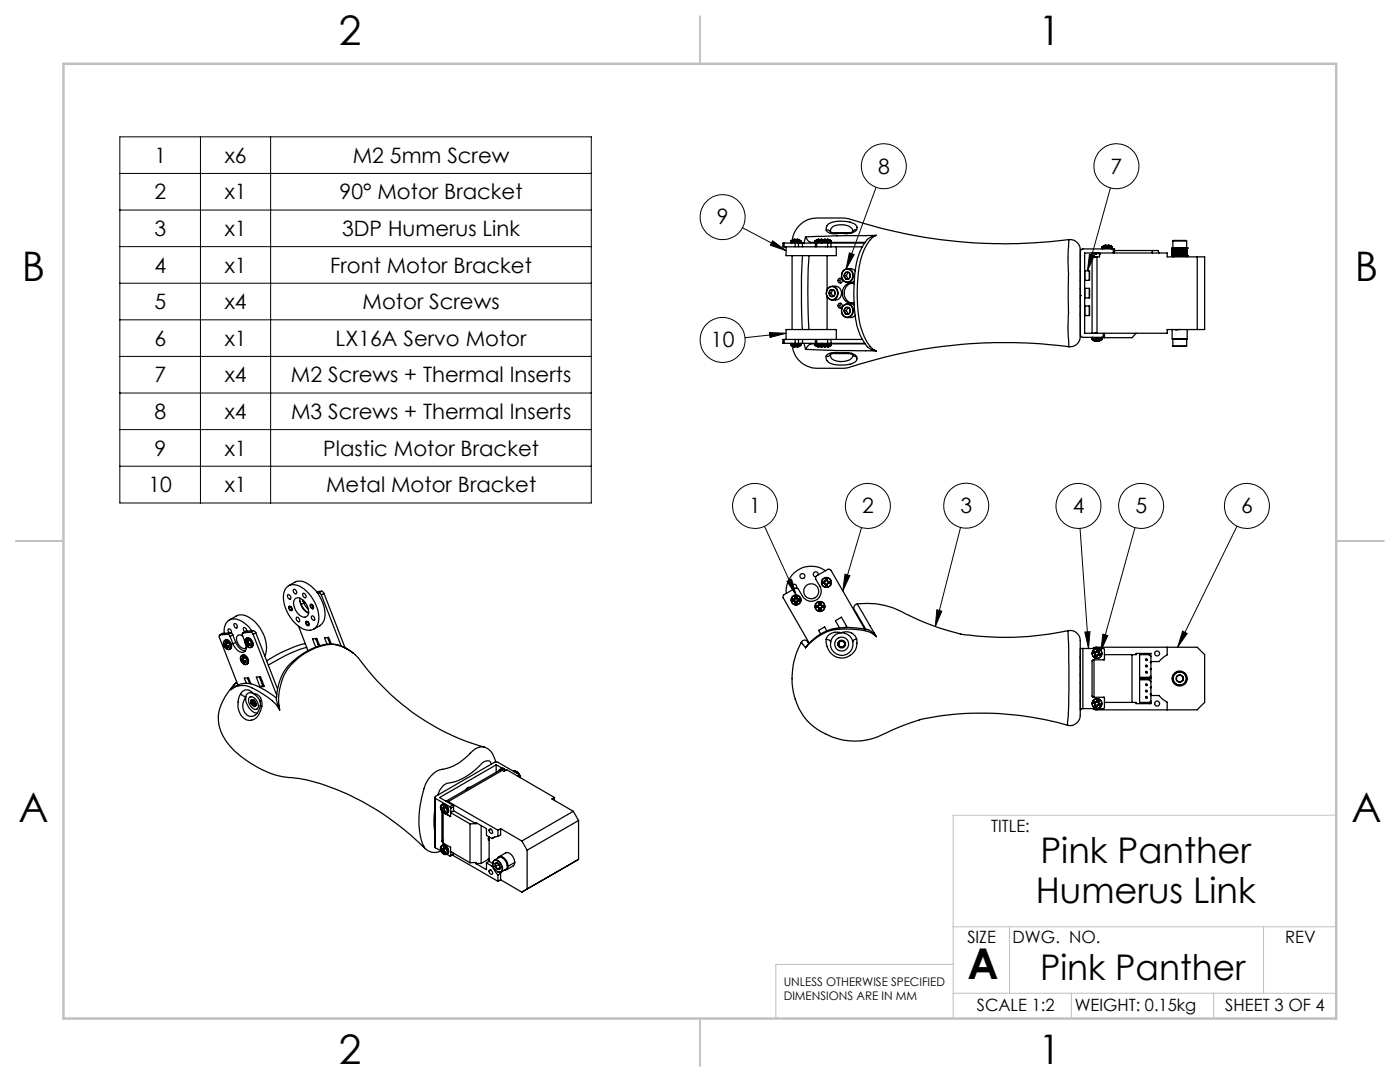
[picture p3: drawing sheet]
<svg xmlns="http://www.w3.org/2000/svg" width="279mm" height="216mm" viewBox="0 0 279 216" stroke-linecap="round" stroke-linejoin="round" font-family="sans-serif">
<g fill="none" stroke="#000" stroke-width=".2">
<path d="M23.9 27.3h94.1v73.1h-94.1zM23.9 34.6h94.1M40 27.3v73.1M54 27.3v73.1M174.8 37.4l-6 16.3M221.6 37.5l-4.6 16.5M23.9 41.9h94.1M23.9 49.2h94.1M23.9 56.5h94.1M148.2 45.4l8.7 4.6M154.2 48l2.7 2-3.2-1.1zM169.5 50.4l1 .4-1.7 2.9z"/>
<path d="M217.4 50.7l1 .3-1.4 3zM23.9 63.8h94.1M23.9 71.1h94.1M23.9 78.4h94.1M153.6 66.4l3.3 .1-3.2 .8zM156.9 66.5l-8.2 .9M23.9 85.7h94.1M23.9 93h94.1M152.6 105l6.3 13.8M157.1 116l.9-.4 .9 3.2zM168.6 114.6l1 .3-1.4 3zM171.9 105.3l-3.7 12.6"/>
<path d="M191.7 105.2l-5 19.8M215.5 105.4l1.7 24M226.5 105.3l-6.8 24.6M246.9 105l-11.9 24.2M187 121.7l1 .3-1.3 3zM216.5 126.1l1-.1-.3 3.4zM220.1 126.5l1 .3-1.4 3.1zM236 125.9l.9 .5-1.9 2.8z"/>
<circle cx="176.4" cy="33.2" r="4.5"/>
<circle cx="222.8" cy="33.2" r="4.5"/>
<circle cx="144.2" cy="43.3" r="4.5"/>
<circle cx="144.2" cy="67.8" r="4.5"/>
<circle cx="150.7" cy="101" r="4.5"/>
<circle cx="173.2" cy="101" r="4.5"/>
<circle cx="192.8" cy="100.9" r="4.5"/>
<circle cx="215.2" cy="101" r="4.5"/>
<circle cx="227.7" cy="101" r="4.5"/>
<circle cx="248.9" cy="101" r="4.5"/>
</g>
<path d="M266.7 162.7h-76.5v40.5M190.2 192.4h-35.4v10.8M190.2 198.2h76.5M190.2 184.9h76.5M201.5 184.9v13.3M213.8 198.2v5M242.2 198.2v5M252.2 184.9v13.3" fill="none" stroke="#c0c0c0" stroke-width=".2"/>
<path d="M139.7 3.2v9.5M3.1 107.9h9.6M266.7 107.9h9.5M139.7 203.2v9.6" fill="none" stroke="#c0c0c0" stroke-width=".25"/>
<path d="M12.7 12.7h254v190.5h-254z" fill="none" stroke="#c0c0c0" stroke-width=".5"/>
<path d="M217.4 50.7l1 .3-1.4 3zM169.5 50.4l1 .4-1.7 2.9zM153.6 66.4l3.3 .1-3.2 .8zM154.2 48l2.7 2-3.2-1.1zM236 125.9l.9 .5-1.9 2.8zM220.1 126.5l1 .3-1.4 3.1zM216.5 126.1l1-.1-.3 3.4zM187 121.7l1 .3-1.3 3zM168.6 114.6l1 .3-1.4 3zM157.1 116l.9-.4 .9 3.2z" fill="#000"/>
<g fill="none" stroke="#000" stroke-width=".25">
<path d="M156.5 48.5h-.3v.7h.3M156.5 49.2h.4M156.5 48.5h2.2M156.5 48.5v.7M156.9 49.2h8.3M156.9 49.2v1.8h10v-1.8M157.9 48.4l.1 .1M157.9 48.4h1.9M157.9 48.2h1.9M157.9 48.2v.2M157.9 48v.2M157.9 48l.3-.1a.28 .28 0 0 1 .5 0l.5-.2 .6 .3"/>
<path d="M157.9 48h1.9M158.1 51v14.8M158.1 47.9a5.1 5.1 0 0 1 6-4.4h.8a15.8 15.8 0 0 1 7.5 1.1 100.5 100.5 0 0 0 41.3 3.2 2.12 2.12 0 0 1 1.9 2.6v16.8M158.7 48.5h.6M158.7 48.5v.7M159.3 48.5h.9M159.3 48.5v.7M159.8 48v.2M159.8 48.4l-.1 .1M159.8 48.2v.2M160.2 51a126.2 126.2 0 0 0-.1 14.8M160.2 48.5h2.5"/>
<path d="M160.2 48.5v.7M160.8 47.3l.4 .7 .5 .4M160.8 47.3l-.3 1.2M161.5 51a118 118 0 0 0-.1 14.8M161.7 48.4v.1M161.7 48.4h.9M162.6 48.4l.2 .1M162.6 48.4h1.3M162.6 48.2h1.3M162.6 48.2v.2M162.7 48l-.1 .2M162.7 48h1.3"/>
<path d="M162.7 48.5h.3M162.7 48.5v.7M162.9 47.9l-.2 .1M162.9 47.9h.1M162.9 47.9l.4-.2 .1 .2h.4l.1-.2 .4 .2M163 48.5v.7M163 48.5h2.2M163.9 48.4l.2 .1M163.9 48.4h2M163.9 48.2h2M163.9 48.2v.2M164 48l-.1 .2"/>
<path d="M164 48h1.9M164.7 47.7l-.7 .3M164.7 47.8l.4 .1 .1-.2 .7 .3M164.7 47.8h.1M164.9 45.9a.9 .9 0 0 1 .9 .4 10.9 10.9 0 0 0 4.3-.1h.2M165.1 51v6.8M165.1 59.2v6.6M165.2 49.2h.6M165.2 48.5h.6M165.2 48.5v.7M165.3 57.5a1.22 1.22 0 0 1 1.6-.1 1.22 1.22 0 0 1 .3 1.6 1.21 1.21 0 0 1-1.7 .7 1.21 1.21 0 0 1-.5-1.7zM165.3 57.5a1.22 1.22 0 0 1 1.7 .2 1.22 1.22 0 0 1-.1 1.7 1.15 1.15 0 0 1-1.6 .1 1.15 1.15 0 0 1-.3-1.5z"/>
<path d="M165.4 58.5l.3 .6M165.4 58.5h.5M165.7 57.9h.7M165.7 57.9l-.3 .6M165.7 59.1l.4 .1 .3-.1M165.7 59.1h.7M165.8 48.5v.7M165.8 49.2h6.3M165.8 48.5h6.8M165.9 48v.2M165.9 58.5l.3 .6M165.9 48.4l-.1 .1"/>
<path d="M165.9 48.4h6.7M165.9 48.2v.2M166.1 57.1a1.44 1.44 0 0 1 1.9 1.4 1.44 1.44 0 0 1-1.9 1.4M166.2 57.9l-.3 .6M166.4 57.9l.3 .6M166.7 58.5l-.3 .6M167.9 55.5l-.3 .5 .3 .4M168.3 54a1.28 1.28 0 0 1 1.7 .1 1.28 1.28 0 0 1 .1 1.7 1.22 1.22 0 0 1-1.6 .4 1.22 1.22 0 0 1-.5-1.7zM168.3 54a1.19 1.19 0 0 1 1.6 .1 1.19 1.19 0 0 1 .1 1.5 1.15 1.15 0 0 1-1.6 .5 1.15 1.15 0 0 1-.3-1.6zM168.5 55l.3 .6M168.5 55h.4M168.8 54.4l.3-.1 .3 .1"/>
<path d="M168.8 54.4l-.3 .6M168.8 55.6h.6M168.8 54.4h.6M168.9 55l.3 .6M169.1 53.6a1.53 1.53 0 0 1 1.6 .5M169.2 54.4l-.3 .6M169.4 46.5h-2.8M169.4 54.4l.3 .6M169.7 55l-.3 .6M170 56.5a2.04 2.04 0 0 0-1.5 2 2.04 2.04 0 0 0 1.5 2M170.2 46.2a1.55 1.55 0 0 0-1.5-1.3 2.68 2.68 0 0 0-2.9 .9v.5M170.5 56.6a1.98 1.98 0 0 0-2.4 1.2 1.98 1.98 0 0 0 1 2.5l.6 .2 .8-.1"/>
<path d="M170.5 56.1l-.6 .3h-.8M171 45.8a3.3 3.3 0 0 1-3.2 .7 2.98 2.98 0 0 1-2.9-.5v-.1M171 45.8v-.4a1.65 1.65 0 0 0-1.4-1.1 5.8 5.8 0 0 0-4.4 .5l-.3 .6v.5M171 45.8l-.5 .1-.3 .3M174.9 47a3.5 3.5 0 0 0-2.9 2.4 19.3 19.3 0 0 0-1.6 9.2 18.3 18.3 0 0 0 1.8 9.2 3.5 3.5 0 0 0 2.7 2.2M174.9 47l-14.1 .3M174.9 47a4.8 4.8 0 0 0-2.4 2.8 25.5 25.5 0 0 0-1.3 12.2 12.4 12.4 0 0 0 2.8 7.5l.9 .5M213.3 47.8l-.2 3.2 .2 3.6-.2 11.4 .2 3.1M215.6 54.1h.1M215.6 55.9h.1M215.6 57.6h.1M215.6 59.4h.1"/>
<path d="M215.6 59h.1M216.5 55.9v.1M216.5 57.5v1.9h.9M216.5 54v2M216.5 57.5h.9M216.5 57.5v.1M216.5 56h.9M216.5 54h.9M216.5 54v.1M217.4 57.5v1.9M217.4 54v2M217.9 51.3v15.2"/>
<path d="M217.9 51.3h1M217.9 50.7h.1M217.9 50.6v.1M217.9 50.6h.6M217.9 51.3h1.1M217.9 50.7v.6M217.9 50.5v.2M218.4 50.5h-1.9v16h2.4M218.5 50.6v.1h.3v-.1M218.5 50.5v.1M218.5 50.5l-.6 .1M218.5 50.5h.3"/>
<path d="M218.7 50.5v.2M218.8 50.6h.6M218.8 50.5v.1M218.8 50.5l.6 .1M218.9 51.3v15.2M218.9 50.5h.5M219.4 50.5v.8h-.5M219.4 50.5h13.5v.8h6M219.4 50.6v.1M219.4 50.7h.1M219.9 49.5l.2 .2M219.9 49.5h2"/>
<path d="M219.9 49.3h2M219.9 49.3v.2M220 49.2l-.1 .1M220 49.2h1.9M220.2 49l-.2 .2M220.2 49h.1M220.2 49l.3-.1 1.1 .1M221.6 49l.3 .2M221.6 49h.1M221.9 49.2v.1M221.9 49.5l-.1 .2M221.9 49.3v.2"/>
<path d="M222.2 49.7h-6.2l-.2 .1-.2 .4 .1 16.8 .3 .3h4.2M222.2 49.7h.2v.8M222.2 49.7v.8M222.4 50h7.5M229.9 50v.5M229.9 50h1.2l.2 .5M233.9 49.5v1.5M233.9 51h.1M233.9 49.5h.1M233.9 49.5h.2M233.9 51h.2M234 49.5v1.5"/>
<path d="M234 51h.1M234 49.5h.1M234 51v.3M234.1 48.1v-.1h2.6l.1 .1M234.1 48.1h2.7M234.1 49.4h2.7M234.1 51h.1M234.1 49.5v1.5M234.1 48.1v1.3M234.1 49.4v.1M234.1 49.5l.1 1.5M234.1 49.5h.1"/>
<path d="M234.2 51h.1M234.2 49.5v1.5M234.2 49.5h.1M234.2 51v.3M234.2 49.5l.1 1.5M234.3 51h.1M234.3 49.5v1.5M234.3 49.5h.1M234.4 51h.1M234.4 49.5v1.5M234.4 49.5h.1M234.5 51h.1"/>
<path d="M234.5 49.5v1.5M234.5 49.5h.1M234.6 49.5v1.5h.1M234.6 49.5h.1M234.7 49.5v1.5M234.7 49.5h.1M234.7 51h.1M234.8 51h.1M234.8 49.5v1.5M234.8 49.5h.1M234.9 51h.1M234.9 49.5v1.5"/>
<path d="M234.9 49.5h.1M235 51h.1M235 49.5v1.5M235 49.5h.1M235 51h.2M235.1 51h.1M235.1 49.5v1.5M235.1 49.5h.1M235.2 51h.1M235.2 49.5h.1M235.2 49.5v1.5M235.3 49.5h.1"/>
<path d="M235.3 51h.1M235.3 49.5v1.5M235.4 51h.1M235.4 49.5v1.5M235.4 49.5h.1M235.5 51h.1M235.5 49.5v1.5M235.5 49.5h.1M235.6 51h.1M235.6 49.5v1.5M235.6 49.5h.1M235.7 51h-.1"/>
<path d="M235.7 51h.1M235.7 49.5v1.5M235.7 49.5h.1M235.8 51h.2M235.8 49.5v1.5M235.8 49.5h.2M235.9 49.5h.1M236 51h.1M236 49.5v1.5M236 49.5h.1M236 51h.2M236 49.5h.2"/>
<path d="M236.1 49.5h.1M236.2 51h.1M236.2 49.5v1.5M236.2 49.5h.1M236.2 51h.2M236.3 49.5v1.5M236.3 49.5h.1M236.4 49.5v1.5M236.4 51h.1M236.4 49.5h.1M236.5 51h.1M236.5 49.5v1.5"/>
<path d="M236.5 49.5h.1M236.6 51h.1M236.6 49.5v1.5M236.6 49.5h.1M236.7 51h.1M236.7 49.5v1.5M236.7 49.5h.1M236.7 49.5h.2M236.8 49.5v1.5M236.8 51h.1M236.8 48.1v1.3M236.8 51v.3"/>
<path d="M236.8 49.4l-.1 .1M236.9 51h.1M236.9 49.5v1.5M236.9 49.5h.1M238.9 51.3v14.5M238.9 51.3h1.5v14.5h-1.5M156.5 67.7h-.3v.8h.3M156.5 68.5h2.2M156.5 67.7h.4M156.5 67.7v.8M156.9 67.7h8.3M156.9 67.7v-1.9h10v1.9"/>
<path d="M157.9 68.8v.1M157.9 68.7h1.9M157.9 68.8h1.9M157.9 68.7v.1M157.9 68.9l.6 .4 .2-.2 .5 .2 .6-.4M157.9 68.9h1.9M158 68.5l-.1 .2M158.7 68.5h.6M158.7 67.7v.8M159.3 68.5h.9M159.3 67.7v.8M159.7 68.5l.1 .2"/>
<path d="M159.8 68.8v.1M159.8 68.7v.1M160.2 68.5h2.5M160.2 67.7v.8M160.5 68.5l.3 1.2M160.8 69.7l6.2 .3h7.9M161.7 68.6l-.5 .4-.4 .7M161.7 68.6h.9M161.7 68.5v.1M162.6 68.8l.1 .1M162.6 68.7h1.3M162.6 68.8h1.3"/>
<path d="M162.6 68.7v.1M162.7 68.9l.2 .2M162.7 68.9h1.3M162.7 68.5h.3M162.7 67.7v.8M162.8 68.5l-.2 .2M162.9 69.1l.4 .2 .1-.2h.4v.2l.5-.2M162.9 69.1h.1M163 67.7v.8M163 68.5h2.2M163.9 68.8l.1 .1M163.9 68.7h2"/>
<path d="M163.9 68.8h2M163.9 68.7v.1M164 68.9l.6 .4 .1-.2 .6 .2 .6-.4M164 68.9h1.9M164.1 68.5l-.2 .2M164.9 71.1a1.37 1.37 0 0 0 1.3 1.6 5.6 5.6 0 0 0 4.7-.7l.1-.8M164.9 71.1v-.2a3.3 3.3 0 0 1 2.9-.5l.1 .1a3.1 3.1 0 0 1 3.1 .7M165.2 68.5h.6M165.2 67.7h.6M165.2 67.7v.8M165.7 70.7l-.3 .4h-.5M165.8 70.7a1.13 1.13 0 0 0 1.2 1.3 3.1 3.1 0 0 0 3.1-.7l.2-.5a7.9 7.9 0 0 0-4.3-.2l-.3 .1"/>
<path d="M165.8 68.5l.1 .2M165.8 67.7v.8M165.8 68.5h6.8M165.8 67.7h6.3M165.9 68.8v.1M165.9 68.6h6.7M165.9 68.7v.1M166.6 70.5l2.8 .1M167.9 60.5l-.3 .5 .3 .5M168.3 61a1.23 1.23 0 0 1 1.6-.1 1.23 1.23 0 0 1 .3 1.6 1.18 1.18 0 0 1-1.5 .8 1.18 1.18 0 0 1-.7-1.5zM168.3 61a1.2 1.2 0 0 1 1.6 .1 1.2 1.2 0 0 1 .1 1.6 1.15 1.15 0 0 1-1.6 .4 1.15 1.15 0 0 1-.3-1.6zM168.5 62v.4l.3 .2"/>
<path d="M168.5 62l.3 .6M168.5 62h.4M168.8 61.4l.2-.1 .4 .1M168.8 61.4l-.3 .2v.4M168.8 62.6l.2 .1 .4-.1M168.8 61.4h.6M168.8 62.6h.6M168.8 61.4l-.3 .6M168.9 62l.3 .6M169.1 60.6h.9l.5 .3M169.2 61.4l-.3 .6M169.4 61.4l.3 .6"/>
<path d="M169.7 62l-.3 .6M170.2 70.8l.3 .3 .5 .1M170.7 62.9l-.6 .4-1 .1M215.6 67.2a2.01 2.01 0 0 1-2.3 2 99.5 99.5 0 0 0-44.1 4.2l-4.5 .1a7.5 7.5 0 0 1-4.5-.9 4.9 4.9 0 0 1-2.1-3.6M215.6 61.1h.1M215.6 62.9h.1M216.5 62.9v.1M216.5 61.1v1.9M216.5 63h.9M216.5 61.1h.9M216.5 61.1h.1M217.4 61.1v1.9"/>
<path d="M217.9 67.7l.1 .1M217.9 67.5h2M217.9 67.7h2M217.9 67.5v.2M218 67.8l.4 .2M218 67.8h1.9M218.1 67.3l-.2 .2M218.3 66.5h.6M218.5 68.1l-.3-.2 .5 .2M218.5 68.1h.1M218.5 68v.1M218.5 66.5h.1"/>
<path d="M218.7 68.1l.7-.2-.1 .2M218.9 68l.1 .1M219 68.1h.1M219 68v.1M219.1 67.9v.2M219.2 68.1h-.1M219.2 68.1h.1M219.2 67.9l.1 .2M219.3 68.1h.1M219.8 67.3l.1 .2M219.9 67.8l-.6 .3M219.9 67.4h.5"/>
<path d="M219.9 67.7v.1M219.9 67.5v.2M220.2 67.3h.2M220.2 66.5v.8M220.4 66.5v.9M226.7 66.5l-.8 .9h-5.5M233.9 65.8v1.8h3v-1.8M234.1 67.7h2.7M234.1 69h2.7M234.1 67.7v1.3M234.1 67.6v.1M234.8 65.8h-.1h.7"/>
<path d="M236.7 67.6l.1 .1M236.8 67.7v1.3M238.9 65.8h-6v.7h-14M57.2 117.3a2.54 2.54 0 0 1 3.5 .2 7.5 7.5 0 0 1 2.8 6.6 2.03 2.03 0 0 1-3.2 1.3 7.5 7.5 0 0 1-3.6-7.1zM57.4 118.7a.51 .51 0 0 1 .6 .3 .51 .51 0 0 1-.1 .6l-.4-.3zM57.6 116.9l1.2-.7a2.79 2.79 0 0 1 3.1 .6 7.5 7.5 0 0 1 2.9 6.6l-.3 .7a3.9 3.9 0 0 1-1.9 1.5M58.6 117.7a.52 .52 0 0 1 .5 .2 .52 .52 0 0 1 0 .6l-.5-.4zM58.8 119.5a1.34 1.34 0 0 1 2 .6 2.35 2.35 0 0 1 .4 2.9 1.46 1.46 0 0 1-1.9-.8 2.55 2.55 0 0 1-.5-2.7zM59.9 119.3a3.1 3.1 0 0 0 1.7 3M59.9 119.9l.2 .7M60.4 119.7l.2 .6M60.4 118.5a.49 .49 0 0 1 .6 .2 .49 .49 0 0 1-.1 .6l-.4-.2z"/>
<path d="M60.5 119.8l.2 .7M60.5 119.9l.2 .5M63.6 118.3l.3 .1 .2 .3M63.6 118.3h-.2M64.1 118.7l4 10.2M64.2 118l.5 .4M64.2 118l-.6 .3M64.2 118l-1 .1M64.7 118.4l-.6 .3M64.7 118.4l4.2 10.9M158.2 119.6v.3M158.2 119.9h.3"/>
<path d="M158.2 119.6h.1M158.3 119.6v.3M158.3 119.9h.2M158.3 119.9h-.1M158.3 119.6h.2M158.5 119.9l.1 .1M158.5 119.5l-.3 .1M158.5 119.5v.1M158.5 119.9h.1M158.6 120l.1 .1M158.6 119.5h-.1M158.6 119.5h.1"/>
<path d="M158.6 119.9v.1M158.6 119.9l.1 .2M158.6 119.5l-.1 .1M158.7 119.3l-.1 .2M158.7 119.1h.3M158.7 119.1v.2M158.7 119.3v.1M158.7 119.1v.1M158.7 119.2h.3M158.7 119.4l-.1 .1M158.7 119.2v.2M159 117.3a.51 .51 0 0 0-.2-.7 .51 .51 0 0 0-.7 .3 .51 .51 0 0 0 .3 .6"/>
<path d="M159 119.4l.1 .1M159 119.2v.2M159 119.1l.1 .2M159 119.1v.1M159.1 119.3v.2M159.1 119.9v.1M159.1 119.9l-.1 .2M159.1 119.5l.1 .1M159.1 119.3l-.1 .1M159.1 120v.1M159.1 119.5h.1M159.2 119.9h-.1"/>
<path d="M159.2 119.9h.1M159.2 119.9h.2M159.2 119.6h.2M159.2 119.9l-.1 .1M159.2 119.9h.3M159.2 119.5l.3 .1M159.2 119.5v.1M159.4 119.6v.3M159.4 119.9h.1M159.5 119.6v.3M159.5 119.6h-.1M163.3 114.7a.49 .49 0 0 0-.5-.6 .49 .49 0 0 0-.5 .5 .49 .49 0 0 0 .5 .5"/>
<path d="M164.3 116h.2M164.3 116v.4M164.3 116.4h.2M164.3 116l.1 .1M164.4 116.1v.3M164.4 116.4h.2M164.4 116.4h-.1M164.4 116.1h.2M164.5 116.4l.2 .1M164.5 116l.1 .1M164.6 116.4h-.1M164.6 116.4h.1"/>
<path d="M164.7 116h-.2M164.7 116.5v.1M164.7 116h.1M164.7 115.9v.1M164.7 116.6v.3M164.7 116.6h.1M164.7 116.4v.1M164.7 116.4l.1 .2M164.7 115.9h.1M164.7 116l-.1 .1M164.7 113.9a5 5 0 0 0-5.3-.2 5 5 0 0 0-2.5 4.7M164.7 116.9h.4"/>
<path d="M164.7 115.5h.4M164.7 115.5v.4M164.7 115.5l.1 .2M164.8 116.8h.3M164.8 115.7h.3M164.8 115.9l-.1 .1M164.8 115.7v.2M164.8 116.6v.2M164.8 116.8l-.1 .1M165.1 115.7v.2M165.1 116.6v.2M165.1 116.6h.1"/>
<path d="M165.1 115.9v.1M165.1 115.9h.1M165.1 116.8v.1M165.1 116.6v.3M165.1 115.9l.1 .1M165.1 115.5v.4M165.1 115.5v.2M165.1 116.4v.2M165.1 116.4l.1 .1M165.1 116l.2 .1M165.2 116.5l-.1 .1M165.2 116h.1"/>
<path d="M165.2 116h-.1M165.3 116.4h-.2M165.3 116.4h.1M165.3 116.4h.2M165.3 116.1h.2M165.3 116.4l-.1 .1M165.3 116.4h.3M165.3 116h.3M165.3 116v.1M165.5 116.1v.3M165.5 116.4h.1M165.6 116v.4"/>
<path d="M165.6 116l-.1 .1M43.9 126.7l-.2 .4 3.8 9.6M44.5 126.4l-.6 .3M44.7 128.7l.1 .2M44.8 127.9a1.05 1.05 0 0 1 .9 .6 1.05 1.05 0 0 1 0 1.1 1.11 1.11 0 0 1-.9-1.7zM44.8 128.9l.1 .1M44.8 127.8h.1M44.9 127.8l-.3 .3M44.9 128.6l-.2-.2v.3M44.9 129v.1M44.9 127.8a1.25 1.25 0 0 1 1.1 1.6l-.2 .1M44.9 128.5v.1"/>
<path d="M44.9 129.1l.1 .2M45 127.7h.1M45 127.7a1.15 1.15 0 0 1 1 1.8M45 127.7l-.2 .1M45 127.7a1.08 1.08 0 0 1 1 .6 1.08 1.08 0 0 1 0 1.2M45.1 128.4v.1M45.1 128.5l.1 .1-.4 .3M45.1 128.5l-.4 .2M45.2 129.2l.1 .2-.3-.1M45.2 129.2h.1M45.2 128.8l.4 .1M45.2 128.8l-.3 .2"/>
<path d="M45.3 128.3l-.1 .5M45.3 128.3a.2 .2 0 0 0-.3-.1 .2 .2 0 0 0-.1 .3M45.3 128.3l-.4 .2M45.3 128.4l-.4 .2M45.4 128.9l-.5 .2M45.4 129h.1M45.4 128.9v.1M45.4 129l-.4 .3M45.4 126.6h.2l.3 .4M45.4 126.6l-1.5 .1M45.5 128.9l-.3 .3M45.6 128.9a.18 .18 0 0 1 0 .3 .18 .18 0 0 1-.3 0"/>
<path d="M45.6 128.9l-.3 .3M45.8 126.3l-.3-.5v-.2a.54 .54 0 0 1 .6 .1 .54 .54 0 0 1 .1 .6M45.8 123.7l1.4-.8a2.79 2.79 0 0 1 3.1 .7 7.1 7.1 0 0 1 2.7 7l-.2 .3M45.8 129.5l-.3 .1M45.9 127l.6 1.5M46 126.3l.2 .1 .3 .3M46 129.5h-.2M46 126.3l-1.5 .1M46 126.3l-.6 .3M46.1 137.6a4.6 4.6 0 0 1 5.6-.5l3.5 2.2M46.1 137.6a3.7 3.7 0 0 1 4.2-.3l2.2 1.2 1.9 1.3 .7 .8 .7 1.1M46.5 126.7l-.6 .3"/>
<path d="M46.5 126.7l.5 1.5M46.5 128.5a2.37 2.37 0 0 0 2 1.7l.5-.4 .1-1.2M46.7 124.5a.49 .49 0 0 1 .6 .2 .49 .49 0 0 1-.1 .6l-.4-.2zM47 128.2a2.54 2.54 0 0 0 2 1.7M47 128.2l-.5 .3M47.1 136.3a11.4 11.4 0 0 0-3.5 7 10.5 10.5 0 0 0 4.9 8 16.9 16.9 0 0 0 9.5 3.9 41.6 41.6 0 0 1 16.2 5.8 55.6 55.6 0 0 1 10.6 8.3M47.2 136.1l-1.1 1.5M48 138.5a3.7 3.7 0 0 0 1.4 5.2 2.2 2.2 0 0 0 2.6-1.9l.2-.9M48 138.5a1.44 1.44 0 0 1 2.6-.1 1.98 1.98 0 0 1 1.6 2.5M48 138.5l1 .6M48 131a.99 .99 0 0 1 1.3 1.2 .5 .5 0 0 1-.5 .4 .5 .5 0 0 1-.5-.4l-.3-.7zM48 131.7l.2 .2"/>
<path d="M48.2 131.9l.1 .1M48.2 130.8h.1M48.2 130.8a1.25 1.25 0 0 1 1.2 1.6l-.2 .1M48.3 130.8l-.3 .3M48.3 131.6l-.3-.2v.3M48.3 132v.1M48.3 131.5v.1M48.3 132.1l.1 .2M48.4 130.7a1.09 1.09 0 0 1 1 .6 1.09 1.09 0 0 1 0 1.2M48.4 130.7h.1M48.4 130.7a1.15 1.15 0 0 1 1 1.8M48.4 130.7l-.2 .1"/>
<path d="M48.4 127a.71 .71 0 0 0-.9-.2 .71 .71 0 0 0-.3 .8 1.76 1.76 0 0 0 1.8 1.8l.1-.1M48.5 131.4v.1M48.5 131.5l.1 .1-.4 .3M48.5 131.5l-.5 .2M48.5 126.3l-.2 .1v.3l.6 1.4M48.6 132.2v.2l-.2-.1M48.6 132.2h.1M48.6 131.8l.4 .1M48.6 131.8l-.3 .2M48.6 131.3v.5M48.6 131.3a.2 .2 0 0 0-.2-.1 .2 .2 0 0 0-.1 .3M48.6 131.3l-.3 .2"/>
<path d="M48.6 131.4l-.3 .2M48.8 131.9l-.5 .2M48.8 131.9v.1M48.8 132l-.4 .3M48.9 131.9l-.3 .3M49 127.6a.99 .99 0 0 1 1.2 1.2 .6 .6 0 0 1-.6 .4 .6 .6 0 0 1-.5-.6l-.2-.5zM49 128.3l.1 .2M49 131.9a.18 .18 0 0 1 0 .3 .18 .18 0 0 1-.3 0M49 131.9l-.3 .3M49 139.1a3.1 3.1 0 0 0 2.3 3.2M49 126l-.6 .3M49 126l-.5 .3"/>
<path d="M49.1 128.5v.1M49.1 127.4l-.2 .3M49.1 128.2l-.1-.2v.3M49.1 128.6l.1 .1M49.1 127.4h.1M49.1 127.4a1.18 1.18 0 0 1 1 1.8M49.2 136.3l-.4-1h.8l.5 1.2M49.2 132.5l-.3 .1M49.2 128.1l-.1 .1M49.2 128.7l.1 .2M49.2 128.1a.2 .2 0 0 1 .2-.2 .2 .2 0 0 1 .2 .1 .2 .2 0 0 1-.1 .2v.2M49.2 126a.54 .54 0 0 0-.6-.7l-.1 .3 .4 .4"/>
<path d="M49.3 127.4a1.11 1.11 0 0 1 1 .5 1.11 1.11 0 0 1 0 1.2M49.3 127.4h.1M49.3 127.4a1.16 1.16 0 0 1 1 1.7M49.3 127.4h-.2M49.4 132.5h-.2M49.4 138.4a1.51 1.51 0 0 1 2 .7 2.44 2.44 0 0 1-1.1 3.8h-.2a2.11 2.11 0 0 1-1.5-3.1zM49.4 128.1h.1M49.4 128.1l.1 .1-.4 .3M49.4 128.1l-.4 .2M49.4 135.3l.4 1.1M49.5 128.8l.1 .2-.3-.1M49.5 128.8h.1"/>
<path d="M49.5 128.4l.4 .2M49.5 128.4l-.4 .2M49.5 127.9l-.3 .2M49.5 128l-.4 .2M49.6 128.5l-.4 .2M49.6 135.4l-.1 .1M49.7 128.6h.1M49.7 128.5v.1M49.7 128.6l-.4 .3M49.8 139.1a1.62 1.62 0 0 1 1.8 1.8 .67 .67 0 0 1-.5 .7 .67 .67 0 0 1-.8-.4 1.65 1.65 0 0 1-.5-2.1zM49.8 128.5l-.3 .3M49.9 128.6a.2 .2 0 0 1 0 .3 .2 .2 0 0 1-.3-.1"/>
<path d="M49.9 139.1h.1M49.9 128.6l-.3 .2M50 126.2l.3 .1 .2 .3M50 126.2l-1.5 .1M50.1 139.8v.5M50.1 129.2h-.3M50.1 139.7a.81 .81 0 0 1 .9 .4 .81 .81 0 0 1-.1 .9 .97 .97 0 0 1-.8-1.3zM50.2 139.7l-.1 .6M50.2 139.6l-.1 .2M50.3 125.9a4.8 4.8 0 0 0-3.8-2.4 2.26 2.26 0 0 0-1.8 2.9M50.3 129.1l-.2 .1M50.5 139.7v.4a.58 .58 0 0 0 .6 .6 .65 .65 0 0 1-.5-1z"/>
<path d="M50.5 126.6l4.7 12.1M50.6 139.7l-.4 .1-.1 .5M50.6 139.7h-.1a.61 .61 0 0 0-.3 .6 .61 .61 0 0 0 .5 .5h.3l.1-.2M50.6 125.8l.2 .1 .2 .4M50.6 139.7h.1M50.6 125.8l-.6 .4M50.6 125.8l-1.6 .2M50.6 139.7l.2 .6 .3 .3M50.6 139.7l-.3-.1-.2 .2M50.7 139.7l.1 .5 .3 .4M50.8 139.8l.3 .6M50.8 139.8v.1"/>
<path d="M51 126.3l-.5 .3M51 126.3l4.4 11.2M51.2 135.1l.8-.1 .7 2-.8 .1zM51.8 135.1l.6 1.7M51.8 139.8l.1 .1M52.4 136.8l-.5 .3M52.6 136.7l-.2 .1M55.1 139.5l.7 2.2M57.6 121a.49 .49 0 0 1 .6 .3 .49 .49 0 0 1-.1 .5l-.4-.2zM57.8 121l-.1 .2M57.9 121.1l.3 .2v.3M57.9 121.1h.2"/>
<path d="M57.9 121.1a.32 .32 0 0 0-.1 .4 .32 .32 0 0 0 .4 .1l-.1-.4M57.9 121.1l.2 .1M58.1 121.2a.29 .29 0 0 1 .2 .3 .29 .29 0 0 1-.3 .2M58.1 121.7l.1 .1M59.2 123.2a.56 .56 0 0 1 .4 .9 .59 .59 0 0 1-.4-.9zM59.6 125l1.9 4.8M60.1 120.6l.6 1 .9 .7M60.6 120.3l1 1.3M60.6 120.3l-.5 .3M60.9 128.4a25.4 25.4 0 0 0-7.7 3.5M61 124a.44 .44 0 0 1 .6 .3 .44 .44 0 0 1-.2 .5l-.4-.3zM61.2 124l-.1 .2"/>
<path d="M61.2 129.2l-3.3 1.2-4.3 2.3M61.2 124.1l.4 .2v.3M61.2 124.1h.3M61.2 124.1a.32 .32 0 0 0-.1 .4 .32 .32 0 0 0 .5 .1l-.1-.4M61.2 124.1l.3 .1M61.5 124.7l.1 .1M61.5 124.2a.29 .29 0 0 1 .2 .3 .29 .29 0 0 1-.3 .2h-.1M61.9 120.6a.5 .5 0 0 1 .6 .3 .5 .5 0 0 1-.1 .6l-.5-.4zM62.1 120.6l-.1 .3M62.1 120.7l.3 .1 .1 .4M62.1 120.7h.3M62.1 120.7a.33 .33 0 0 0 0 .4 .33 .33 0 0 0 .4 .1l-.2-.4"/>
<path d="M62.1 120.7l.2 .1M62.2 123a.48 .48 0 0 1 .5 .2 .48 .48 0 0 1 0 .6l-.5-.4zM62.3 120.8a.28 .28 0 0 1 .3 .3 .28 .28 0 0 1-.3 .3l-.1-.1M62.4 121.4h.1M63 127.4l.6 1.5M63.3 127.7h-.2M63.7 128.6h-.2M63.8 128.9l-.6-1.5-.8 .1 .6 1.6M65.4 127.2l.5 1.3M65.5 127.6l.3 .1M66.1 128.5l-.5-1.3-.8 .1 .5 1.3M68.8 129.2l.6 .3"/>
<path d="M70.5 130.3a7.1 7.1 0 0 0-8.3-.8 11 11 0 0 0-6.6 7l-.4 3M158.7 120.1v.3M158.7 120.4h.3M158.7 120.1h.1M158.7 139.5a10.9 10.9 0 0 0 6.2 7 12.9 12.9 0 0 0 12.6-.6l2.5-1 4.1-1.4a59.2 59.2 0 0 1 28.9 1.2M158.7 120.3h.3M158.7 120.1v.2M158.7 120.3v.1M159 120.1h.1M159 120.3v.1M159 120.1v.2M159.1 120.1l-.1 .3"/>
<path d="M159.9 128.1a14.6 14.6 0 0 0-1.4 10.5l.2 1M159.9 128.1v.2M159.9 128.1a.76 .76 0 0 1 1.4 0l.1 .3M159.9 128.1l.9 1.2M162.9 120.8h.4M162.9 120.8v.4M162.9 121.2h.4M162.9 120.8l.2 .1M163.1 120.9v.2M163.1 121.1h.2M163.1 121.1l-.2 .1M163.1 120.9h.2"/>
<path d="M163.3 121.2h.1M163.3 120.8v.1M163.3 121.1v.1M163.3 121.1l.1 .1M163.4 120.8h-.1M163.4 121.2v.2M163.4 120.8h.1M163.4 120.6v.2M163.4 121.4v.3M163.4 121.7h.4M163.4 120.3h.4M163.4 120.3v.3"/>
<path d="M163.4 121.2h.1M163.4 121.2l.1 .2M163.4 120.8l-.1 .1M163.4 120.6h.1M163.4 120.3l.1 .2M163.5 121.6h.3M163.5 120.5h.3M163.5 121.4h-.1M163.5 120.6l-.1 .2M163.5 120.5v.1M163.5 121.4v.2M163.5 121.6l-.1 .1"/>
<path d="M163.8 121.4h.1M163.8 120.6v.2M163.8 120.6h.1M163.8 121.6v.1M163.8 120.5v.1M163.8 121.4v.2M163.8 121.4v.3M163.8 120.6l.1 .2M163.8 120.3v.3M163.8 121.2h.1M163.8 121.2v.2M163.8 120.8l.2 .1"/>
<path d="M163.8 120.3v.2M163.9 121.2l-.1 .2M163.9 120.8h.1M163.9 120.8h-.1M164 121.2h-.1M164 120.8h.3M164 121.1l-.2 .1M164 120.8v.1M164 121.1v.1M164 121.1h.2M164 120.9h.2M164.2 120.9v.2"/>
<path d="M164.2 121.1l.1 .1M164.3 121.2h-.3M164.3 120.8v.4M164.3 120.8l-.1 .1M164.9 127.6a.78 .78 0 0 1 .9 .5M165 125.9l-.4-.8-1.2 .7 .4 .7M167.3 128.4l-.1 .1M167.5 128a.69 .69 0 0 1 1 0 .69 .69 0 0 1 0 .9 .69 .69 0 0 1-1 0l-.1-.6 .3-.3-.4 .4v.5a.73 .73 0 0 1 .2-.9zM167.7 128a.59 .59 0 0 1 .9 .4 .59 .59 0 0 1-.7 .7 .59 .59 0 0 1-.4-.8M168.6 125.2l.4-.2-1.1-1.8-1.2 .7 .8 1.4M170.2 128a2.25 2.25 0 0 1-2.2 2.8 2.25 2.25 0 0 1-2.2-2.7M170.2 128a2.25 2.25 0 0 0-2.3-1.7 2.25 2.25 0 0 0-2.1 1.8"/>
<path d="M171 127.5a3.1 3.1 0 0 1-2.5 3.8 3.1 3.1 0 0 1-3.6-2.7v-1M171 127.5a2.52 2.52 0 0 0-3.3-1.3 2.15 2.15 0 0 0-2.8 1.4M171 127.5a.73 .73 0 0 0-.8 .5M171.1 120.5a16.3 16.3 0 0 1 10.5 2.4 49 49 0 0 0 10.6 3.7 61.2 61.2 0 0 0 21-.8M171.1 120.5a.78 .78 0 0 0-.7 .6 .78 .78 0 0 0 .2 .8l2.2 3.6M171.1 120.5l3.8 6.5M172.6 125.5l-6.8-11.7-.3-.2h-.3l-2.3 1.3-.2 .4 .1 .3a3.7 3.7 0 0 1 1.1 2.4 2.01 2.01 0 0 1-1.5 1.9 2.01 2.01 0 0 1-2.2-.9l-.9-1.4a.46 .46 0 0 0-.6-.2l-2.2 1.2-.3 .5 5.3 9.2M174.9 127a3.4 3.4 0 0 0-3.3-1.6 11.1 11.1 0 0 0-8.5 1.5l-1.2 1.1-1.1 1.3M174.9 127h-.1a4.8 4.8 0 0 0-3.4-1.3 13 13 0 0 0-6.3 .3 11.3 11.3 0 0 0-4.3 3.3M213.2 125.8a2.16 2.16 0 0 1 2.4 2.8v14.1M213.2 125.8l-.1 .3a166.9 166.9 0 0 1-.1 18.6M215.6 131.4h.1"/>
<path d="M215.6 134.5h.1M215.6 136.3h.1M215.6 138h.1M215.6 139.8h.1M215.6 131h.1M215.6 132.8h.1M216.1 129.4h-.5v12h.5M216.1 129.4h4.2l.1 .1v1.1M216.1 129.4v12M218.2 130.3l.3 .1M218.2 130.3h.2M218.3 131.7l-.4 .1v7.2l.4 .1"/>
<path d="M218.3 131.7v7.4M218.3 139.1h2.1v1.1M218.4 139.9l.3 .2M218.4 139.9l-.2 .4M218.4 130l.3 .1M218.4 130l-.2 .3M218.4 139.9l.1 .2M218.4 130l.1 .1M218.4 130.3l.1 .1M218.5 130.1l-.1 .2M218.5 130.1h.2M218.5 130.4l.1 .1"/>
<path d="M218.5 131l.3 .1M218.5 130.4h.1M218.5 130.4l.2 .1M218.6 130.8l.3 .2M218.6 130.8l-.1 .2M218.6 130.5v.2M218.6 130.7l-.1 .3M218.6 130.7h.1M218.7 130.1h.1M218.7 130.5v.2M218.7 130.5h-.1M218.7 130.7l-.1 .1"/>
<path d="M218.8 129.2h-.4l-.3 .2M218.8 130.1h.1M218.9 131l-.1 .1M218.9 140l-.1 .1M218.9 130l-.1 .1M218.9 140h.1M218.9 130h.1M218.9 130.8h.1M218.9 130.8v.2M219 130.8l-.2 .3M219 139.7l.4 .1M219 139.7l-.1 .3"/>
<path d="M219 139.8l.3 .1M219 129.7l.4 .1M219 129.7l-.1 .3M219 129.8l.3 .1M219 129.7v.1M219 139.7v.1M219 139.8l-.1 .2M219 129.8l-.1 .2M219 130.7l-.1 .1M219 130.7h.2M219 130.7h.1M219.1 130.7l-.1 .1"/>
<path d="M219.1 130.7h.1M219.2 130.1v.2M219.2 130.1h.1M219.2 130.3l.1 .1M219.2 130.7l.3 .1M219.2 130.7h.1M219.2 130.7h.2M219.3 130.2l.1 .2M219.3 130.1v.1M219.3 130.2l-.1 .1M219.3 139.9l-.1 .2M219.3 129.9l-.1 .2"/>
<path d="M219.3 130.4l.2 .1M219.4 139.8l-.1 .3M219.4 130.4l.2 .1M219.4 129.8l-.1 .3M219.4 139.8l-.1 .1M219.4 130.4h-.1M219.4 129.8l-.1 .1M219.4 130.7l.1 .1M219.5 130.5l-.1 .2M219.5 130.5h.1M219.6 130.5l-.1 .3M220.2 139.1l.2 .3"/>
<path d="M220.4 131.4l-.2 .3M220.4 130.6v1.1h-2.1M220.4 130.6h5.5M225.9 130.6v9.6M225.9 130.6h.8v-.2h3v1.6M227.4 130.6h1.9l.4 .4M227.4 130.4v10M227.4 135.6h1.9l.4 .4M229.7 134.9l-.3 .2h-2M229.7 133.4l-.1 .1 .1 .1M229.7 132l-.1 .2 .1 .1M229.7 135.1l-.3 .3h-2h2.3"/>
<path d="M229.7 138.8v1.6h-3v-.2h-.8M229.7 138.8h1.6l1.6 1.3v1.5M229.7 132v6.8M229.7 139.9l-.3 .3h-2M229.7 138.4l-.1 .1 .1 .1M229.7 137l-.1 .2 .1 .1M232.9 129.2h-14l-.6 .2M232.9 129.2v1.5l-.9 .6-.7 .7h-1.6M232.9 129.2h6l1.5 1.4v9.6l-1.5 1.4h-6M234.8 135.7l.6 .4M234.8 135.7l.3 .3 .3 .1M234.8 135l-.1 .3 .1 .4"/>
<path d="M234.8 135v.7M235.4 134.7l.4 .1 .2 .2M235.4 134.7l.6 .3M235.4 134.7l-.3 .1-.3 .2M235.4 134.7l-.6 .3M236 135.7l-.6 .4M236 135.7l-.2 .3-.4 .1M236 135l.1 .3-.1 .4M236 135v.7M51.3 141.5h.1M52 140.8l.2 .1M55.8 141.7a10.7 10.7 0 0 1 6.2-12 7 7 0 0 1 7.7 .1 11.7 11.7 0 0 1 3.5 3.7 45.8 45.8 0 0 0 23.4 15.5"/>
<path d="M86.7 159.1v9.8l.2 .3M86.9 159.3l2.9 1.7M86.9 159.3v9.9M89 159.9h.5M89.5 159.9l9.9 5.8M93.4 157.2l-.4 .4M93.4 157.2h.1M93.8 157.1l-.4 .1-.4 .4M98.1 152.5l-.1-.1a.66 .66 0 0 0-.6-.6 2.48 2.48 0 0 0-1.9 1.2 10.9 10.9 0 0 1-6.4 3.3l-.9 .8-.5 .6-.3 .9M99 152a3.8 3.8 0 0 0-2.4-2.9 2.86 2.86 0 0 0-2.8 1.2 9.9 9.9 0 0 1-6.1 3.3 5.7 5.7 0 0 0-3.1 3.8 18.3 18.3 0 0 0-.3 10.8l.5 1.1M99 152.6l1.2 .7M99 152.6l-11.3 6.5 2.6 1.6"/>
<path d="M99 152.6v1.5M100.2 153.7l-.3-.2-.3 .3M100.3 153.7l.3 .2 .5-.3 9.6 5.5M100.3 153.7l-10.8 6.2M100.3 153.7h-.5l-10.8 6.2M100.4 153.3h-.2l-.5 .3M100.4 153.3l-.1 .1 .2 .1M100.4 153.3l.1 .2M100.5 153.5l.4 .2M100.5 153.5h.1M100.8 153.6l.2 .1M102.5 153.9h.1"/>
<path d="M102.5 153.9a.9 .9 0 0 1 1.1 .7l-.4-.6M102.5 154h.4l.3 .3M102.5 153.9l.5 .1 .5 .5M103.7 154.6l-4.3-2.5-.6-.1-11.9 6.9-.2 .2 .2 .2M103.7 154.6l.2 .3M103.7 154.6l-.4 .2M103.9 154.9v.3M103.9 154.9l-.3 .1M110.7 159.1l-.6 .3 4.3 2.5M110.7 159.1v.6M213 144.7h.1M215.6 142.8a2.05 2.05 0 0 1-2.6 1.9"/>
<path d="M215.6 141.6h.1M218.1 141.4l.3 .2h.4M218.2 140.3l.3 .1M218.2 140.3h.2M218.3 141.4l.6 .2h14M218.4 140.3l.1 .1M218.5 140.1l-.1 .2M218.5 140.1h.2M218.5 140.4l.1 .1M218.5 140.9l.3 .2M218.5 140.4h.1M218.5 140.4l.2 .1"/>
<path d="M218.6 140.9l.3 .1M218.6 140.9h-.1M218.6 140.5v.2M218.6 140.7l-.1 .2M218.6 140.5h.1M218.6 140.7h.1M218.7 140.1h.1M218.7 140.5v.2M218.7 140.7l-.1 .2M218.8 140.1h.1M218.9 141l-.1 .1M218.9 140.8h.1"/>
<path d="M218.9 140.8v.2M219 140.8l-.2 .3M219 140.7h.1M219 140.7h.2M219 140.7l-.1 .1M219.1 140.7l-.1 .1M219.1 140.7h.1M219.2 140.1h.1M219.2 140.3l.1 .1M219.2 140.3h.1M219.2 140.1v.2M219.2 140.7l.3 .1"/>
<path d="M219.2 140.7h.1M219.2 140.7h.2M219.3 140.3l.1 .1M219.3 140.1v.2M219.3 140.4l.2 .1M219.4 140.4l.2 .1M219.4 140.4h-.1M219.4 140.7l.1 .1M219.5 140.5l-.1 .2M219.5 140.5h.1M219.6 140.5l-.1 .3M220.4 140.2v1.1l-.1 .1h-4.2"/>
<path d="M220.4 140.2h5.5M229.7 140.2l-.3 .2M84.9 169.3a2.77 2.77 0 0 0 3.2 .5M86.7 161.8l-.1 1.6 .1 2.5M86.9 169.2l1.1 .6M87.9 169.4l.2-.2 .2 .2M87.9 169.4l.2 .2M87.9 161.2l.2-.2 .2 .3M87.9 161.2l.2 .3M88 168.9a.79 .79 0 0 1 1.1 .7 .54 .54 0 0 1 0 .9 .54 .54 0 0 1-.8-.4l-.4-.7zM88.1 169.6v.2M88.1 161.5v.1"/>
<path d="M88.1 169.8v.1M88.1 169.9l.1 .1M88.1 161.6v.1M88.1 161.7l.1 .1M88.1 169.3l-.2 .1M88.1 161.1l-.2 .1M88.2 168.7l-.3 .6M88.2 160.6l-.3 .5M88.2 170l.2 .3v-.2M88.2 161.8l.2 .3v-.1M88.2 168.7a1.15 1.15 0 0 1 .9 1.8M88.2 160.6a1.15 1.15 0 0 1 .9 1.7"/>
<path d="M88.2 160.6l.1-.1a1.17 1.17 0 0 1 1 1.7M88.2 167.8l.2 .3M88.2 162.1v5.7M88.3 162l-.1 .1M88.3 161.3a.23 .23 0 0 1 .2-.3 .23 .23 0 0 1 .2 .3l-.1 .4a.26 .26 0 0 1 .3 .2 .26 .26 0 0 1-.1 .2M88.3 168.7a1.1 1.1 0 0 1 1 .5 1.1 1.1 0 0 1 0 1.2M88.3 160.5a1.07 1.07 0 0 1 1 .5 1.07 1.07 0 0 1 0 1.2M88.3 168.7a1.15 1.15 0 0 1 1 1.7M88.3 168.7h-.1M88.3 169.4a.2 .2 0 0 1 .4 0 .2 .2 0 0 1-.1 .3v.1M88.3 169.4h.1M88.3 169.4l.3-.1-.3 .1"/>
<path d="M88.4 168.1v.1M88.4 170.1h.1M88.4 170.1l.3-.2-.3 .2M88.4 161.9v.1M88.4 161.9l.1 .1M88.4 162.1v6.1M88.4 168.2l1.5 .9v.8l3.9 2.3M88.4 161.9l.3-.2-.3 .3M88.4 167.7l-.2 .1M88.4 168.1h.1M88.5 162.2l-.4-.5a.69 .69 0 0 1 .3-1.1 1.28 1.28 0 0 1 .7 1.6l-.2 .1-.4-.1M88.5 162.2h.1"/>
<path d="M88.5 170.4l.6 .1M88.5 162.2l.6 .1M88.5 169.3h.1M88.5 161.2h.1M88.5 169.3l.1 .2M88.5 169.3l-.4 .3M88.5 161.2l.1 .1M88.5 161.2l-.4 .3M88.5 170.1l.3 .2M88.5 169.8h.1M88.5 162l.3 .1M88.5 169.8l-.3 .2"/>
<path d="M88.5 161.6h.1M88.5 161.6l-.3 .2M88.6 169.8v.1a.25 .25 0 0 1 .3 .1 .25 .25 0 0 1-.1 .3M88.6 169.7l-.1 .1M88.6 161.3v.2M88.6 169.5v.2M88.6 169.5l-.5 .3M88.6 169.7l-.5 .2M88.6 161.1l-.3 .2M88.6 161.5l-.1 .1M88.6 161.3l-.5 .3M88.6 161.5l-.5 .2"/>
<path d="M88.8 170l-.3 .1M88.8 161.8l-.3 .2M88.9 170.3h-.1M88.9 162.1h-.1M89 162.3l.9 .5M89.2 170.5l.6 .3 .2-.1M89.3 170.4l-.2 .1M89.3 162.2l-.2 .1M89.8 161l.2 .3M89.9 169.1h.1M89.9 162.8h.1M89.9 162.1l3.9 2.3"/>
<path d="M89.9 162.1v.8l-1-.6M90 161.3v.8M90 169.9v.8M90.2 170.6l9.2 5.3M90.3 160.7l.2 .2M90.3 160.7l-.5 .3M90.5 170.4l-.6 .4M90.5 161.8l4.5 2.6M90.5 161.8l-.6 .3M90.5 160.9l-.5 .4M90.5 160.9v.9M90.5 170.3v.1"/>
<path d="M90.5 170.4l-.5 .3M93.8 172.2l1.2-.1v.2M93.8 164.4v7.8M95 164.4v-.3l2.1 1.2v1.4l1.1 .6M95 164.4h-1.2M96 164.7v7.6M96 172.3h-1M97.1 172.2v1.3l-2.1-1.2M97.1 172.2l1.1 .7M97.4 167.2l.2 .1M97.4 167.4l.2 .1M97.4 171.3l.2 .1"/>
<path d="M97.4 167.6l.2 .1M97.6 171.9l.8 .4M97.6 167v4.9M97.6 165.5a.45 .45 0 0 1 .6 .2 .45 .45 0 0 1-.1 .6l-.4-.3zM97.6 173.7a.47 .47 0 0 1 .6 .2 .47 .47 0 0 1-.1 .6l-.5-.5zM97.6 171.9l-.5 .3M97.6 171.6l-.2-.1-1.4 .8M98 165.5l-.4 .2M98 173.6l-.4 .2M98.2 172.9l1.2 1.7M98.4 172.3a.66 .66 0 0 1 .3-.7 .66 .66 0 0 1 .9 .2 1.46 1.46 0 0 1 .3 2.3l-.6-.2M98.4 172.7l-.2 .2"/>
<path d="M98.6 171.8a1.44 1.44 0 0 1 1.6 1.7 .65 .65 0 0 1-.6 .6 .65 .65 0 0 1-.7-.5 1.46 1.46 0 0 1-.3-1.8zM98.6 171.6l1-.5a1.59 1.59 0 0 1 1.4 2.3l-1 .6M98.7 167l-.5 .3M98.8 172.3v.6M98.8 172.9l.5 .5M99.3 172.3a.97 .97 0 0 1 .4 1.1M99.3 172.3h-.5M99.4 171.2v-.1a.91 .91 0 0 1 1.5 .4l.4 .7 .1 .7M99.4 165.7v1.2M99.4 166.9l-.7 .1-.5 .3M99.4 174.6v1.3M99.5 172.4v.1"/>
<path d="M99.5 172.5l.2 .3M99.5 172.5l-.7 .4M99.6 171l1.3-.8a1.71 1.71 0 0 1 1.8 1.9M99.7 174.1l.2 .2M99.7 173.4h-.4M99.8 173.1l-.5 .3M99.8 173.1l-.1 .3M99.9 175.5l4.2 2.5M99.9 174.3v1.2M99.9 165.3v1.3l-.5 .3M99.9 165.3l4.2 2.5M99.9 165.3l-.5 .4"/>
<path d="M99.9 174.3l-.5 .3M99.9 175.5l-.5 .4M100.3 171.2a1.97 1.97 0 0 1 .9 1.6M101.4 172.9a.58 .58 0 0 1-.6 .7M102.7 172.1l-.3 .7-1.3 .7M102.7 172.1l-1.3 .8M104.1 167.8l1.1 1.9M105.2 177.4l-1.1 .6M105.2 169.7v7.7M114.4 161.9l-10.3 5.9M114.4 161.9l1.1 1.8M115.5 163.7l-10.3 6"/>
<path d="M115.5 163.7v7.8M115.5 171.5l-10.3 5.9M115.5 171.5l-11.4 6.5"/>
<circle cx="167.7" cy="56" r=".48"/>
<circle cx="167.7" cy="61" r=".48"/>
<circle cx="158.9" cy="119.7" r=".99"/>
<circle cx="158.9" cy="119.7" r=".95"/>
<circle cx="160.1" cy="115" r=".51"/>
<circle cx="161.9" cy="118" r="1.49"/>
<circle cx="164.9" cy="116.2" r=".94"/>
<circle cx="164.9" cy="116.2" r="1.01"/>
<circle cx="163.6" cy="121" r=".99"/>
<circle cx="163.6" cy="121" r=".95"/>
<circle cx="168" cy="128.5" r="1.39"/>
<circle cx="168" cy="128.5" r=".78"/>
<circle cx="218.9" cy="130.4" r=".95"/>
<circle cx="218.9" cy="130.4" r=".99"/>
<circle cx="228.8" cy="131.7" r=".17"/>
<circle cx="228.8" cy="137.9" r=".17"/>
<circle cx="228.8" cy="139.1" r=".18"/>
<circle cx="228.8" cy="134.1" r=".18"/>
<circle cx="228.8" cy="132.9" r=".18"/>
<circle cx="228.8" cy="136.6" r=".18"/>
<circle cx="230.9" cy="130.4" r=".5"/>
<circle cx="235.4" cy="135.4" r="1.49"/>
<circle cx="235.4" cy="135.4" r="1.36"/>
<circle cx="235.4" cy="135.4" r="1.3"/>
<circle cx="218.9" cy="140.4" r=".95"/>
<circle cx="218.9" cy="140.4" r="1"/>
<circle cx="230.9" cy="140.4" r=".5"/>
</g>
<text font-size="8.5" x="193.1" y="195.4">A</text>
<g font-size="8.1">
<text x="67.6" y="8.9">2</text>
<text x="207.3" y="8.9">1</text>
<text x="4.4" y="56.2">B</text>
<text x="270.4" y="56.2">B</text>
<text x="3.7" y="164.1">A</text>
<text x="269.7" y="164.1">A</text>
<text x="67.6" y="212.4">2</text>
<text x="207.3" y="212.4">1</text>
</g>
<g font-size="7.1">
<text x="207.6" y="172.1">Pink Panther</text>
<text x="206.7" y="180.2">Humerus Link</text>
<text x="207.6" y="195.5">Pink Panther</text>
</g>
<g font-size="4.2">
<text x="30.8" y="32.5">1</text>
<text x="44.8" y="32.5">x6</text>
<text x="70.4" y="32.5">M2 5mm Screw</text>
<text x="175.2" y="34.6">8</text>
<text x="221.6" y="34.6">7</text>
<text x="30.8" y="39.8">2</text>
<text x="44.8" y="39.8">x1</text>
<text x="67.8" y="39.8">90° Motor Bracket</text>
<text x="30.8" y="47.1">3</text>
<text x="44.8" y="47.1">x1</text>
<text x="68.3" y="47.1">3DP Humerus Link</text>
<text x="143.1" y="44.8">9</text>
<text x="30.8" y="54.4">4</text>
<text x="44.8" y="54.4">x1</text>
<text x="65.9" y="54.4">Front Motor Bracket</text>
<text x="30.8" y="61.7">5</text>
<text x="44.8" y="61.7">x4</text>
<text x="72.4" y="61.7">Motor Screws</text>
<text x="30.8" y="69">6</text>
<text x="44.8" y="69">x1</text>
<text x="67" y="69">LX16A Servo Motor</text>
<text x="141.9" y="69.3">10</text>
<text x="30.8" y="76.3">7</text>
<text x="44.8" y="76.3">x4</text>
<text x="58.1" y="76.3">M2 Screws + Thermal Inserts</text>
<text x="30.8" y="83.6">8</text>
<text x="44.8" y="83.6">x4</text>
<text x="58.1" y="83.6">M3 Screws + Thermal Inserts</text>
<text x="30.8" y="90.9">9</text>
<text x="44.8" y="90.9">x1</text>
<text x="64.5" y="90.9">Plastic Motor Bracket</text>
<text x="29.6" y="98.2">10</text>
<text x="44.8" y="98.2">x1</text>
<text x="65.1" y="98.2">Metal Motor Bracket</text>
<text x="149.5" y="102.4">1</text>
<text x="172" y="102.4">2</text>
<text x="191.7" y="102.4">3</text>
<text x="214.1" y="102.4">4</text>
<text x="226.6" y="102.4">5</text>
<text x="247.7" y="102.4">6</text>
</g>
<g font-size="3.4">
<text x="197.8" y="166">TITLE:</text>
<text x="193.1" y="188.1">SIZE</text>
<text x="202.1" y="188.1">DWG. NO.</text>
<text x="256.5" y="188.2">REV</text>
<text x="194.9" y="201.7">SCALE 1:2</text>
<text x="214.5" y="201.7">WEIGHT: 0.15kg</text>
<text x="244.5" y="201.7">SHEET 3 OF 4</text>
</g>
<g font-size="2.4">
<text x="156.4" y="196.8">UNLESS OTHERWISE SPECIFIED</text>
<text x="156.4" y="199.5">DIMENSIONS ARE IN MM</text>
</g>
</svg>
